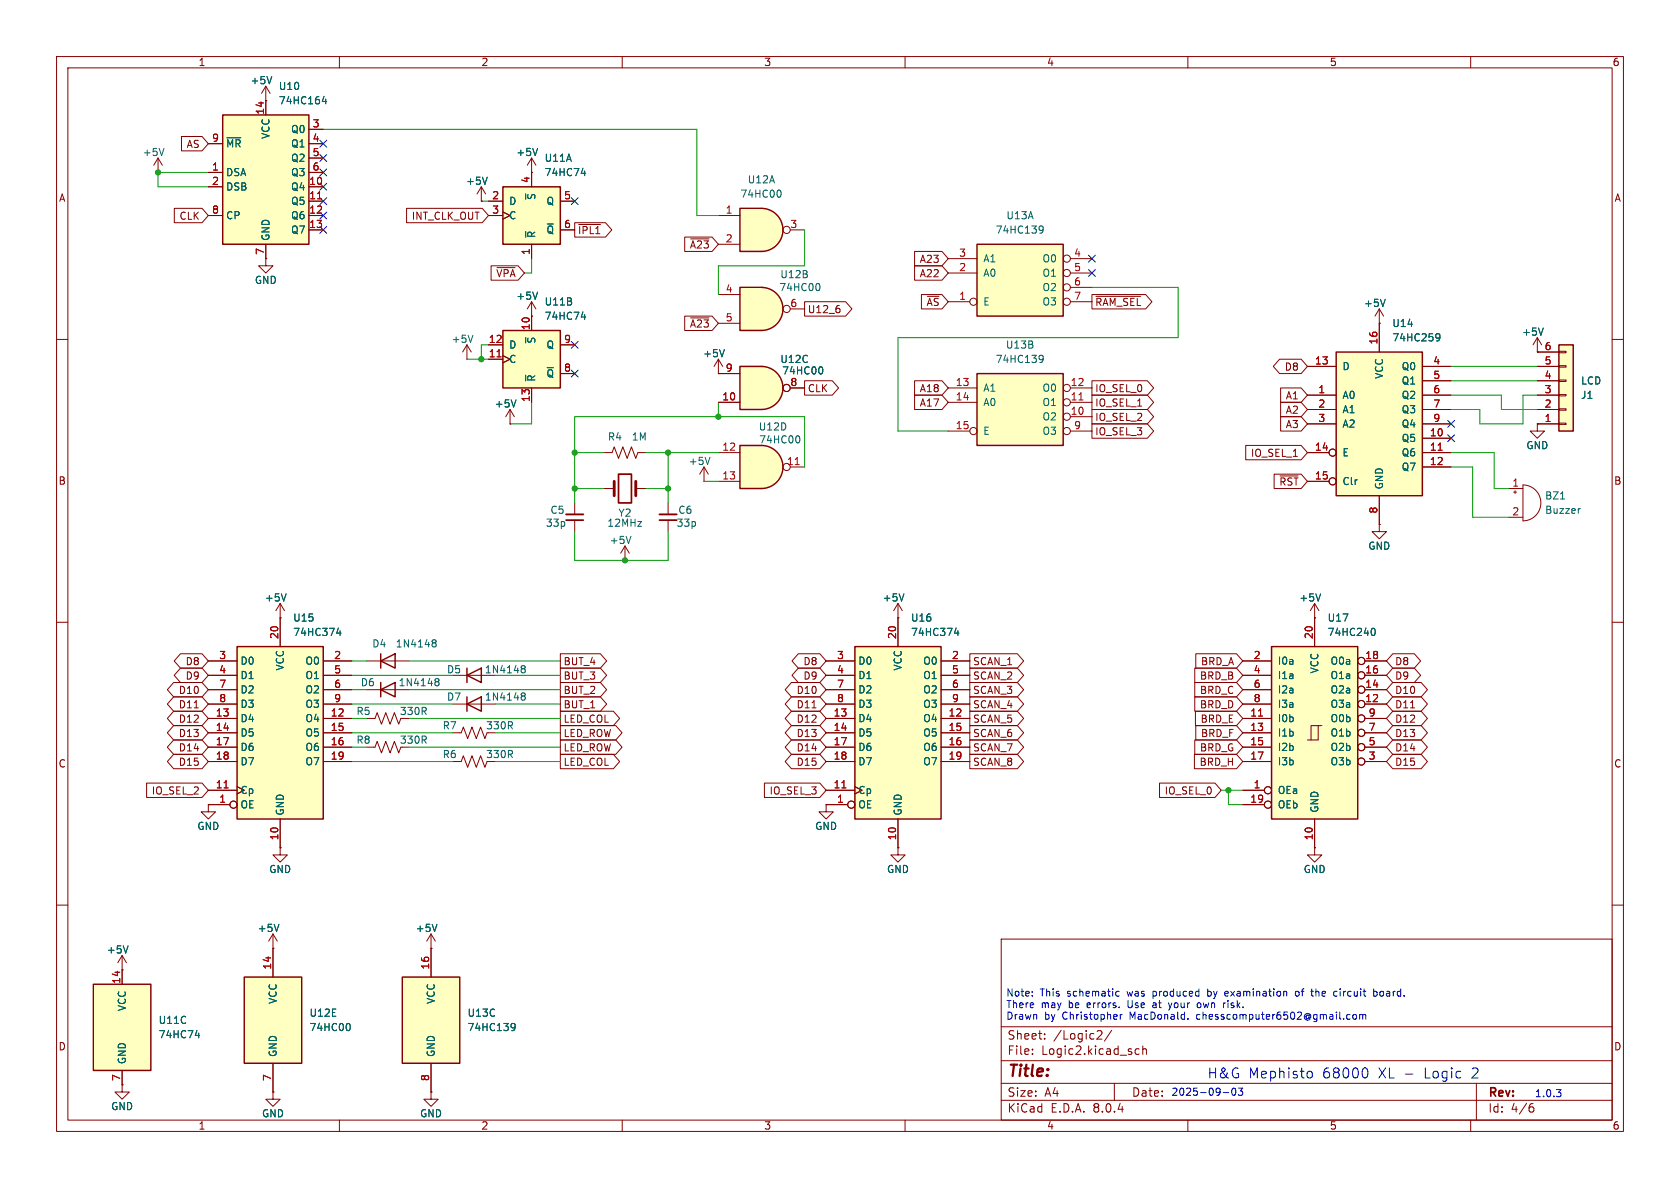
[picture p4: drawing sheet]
<svg xmlns="http://www.w3.org/2000/svg" width="297mm" height="210mm" viewBox="0 0 297 210" stroke-linecap="round" stroke-linejoin="round" font-family="sans-serif">
<g fill="none" stroke="#840000" stroke-width=".18">
<path d="M10 10h277v190h-277zM12 12h273v186h-273zM60 10v2M110 10v2M160 10v2M210 10v2M260 10v2M27.9 30.5h.1M27.9 27.9l-.7 1.3M27.9 27.9v2.6M27.9 27.9l.8 1.3M10 60h2"/>
<path d="M47 45.7v1.3h1.3l-1.3 1.3-1.3-1.3h1.3M47 45.7h.1M285 60h2M10 110h2M285 110h2M10 160h2M146 142.2v1.3h1.3l-1.3 1.3-1.2-1.3h1.2M146 142.2h.1M285 160h2M76.2 167.6h.1M76.2 165.1l-.8 1.3M76.2 165.1v2.5"/>
<path d="M76.2 165.1l.8 1.3M177 166h108v32h-108zM48.3 193v1.3h1.2l-1.2 1.3-1.3-1.3h1.3M48.3 193h.1M60 198v2M110 198v2M160 198v2M177 194.5h108M177 191.5h108M177 187.5h108M177 181.5h108M182.5 186.3v.1"/>
<path d="M182.5 185.5v.1M184.7 183.6v.1M184.7 182.8v.1M194.2 182.2l.5 .1 .1 .3-.9 1.1h.9M196.5 182.1l-1.3 2M197 191.5v3M200.7 186.1l.3 .3 .4-.1M201.4 185.5l-.4-.1-.3 .3M202 185.5l.2-.1 .4 .1 .1 .9M202 184.9v1.5M210 198v2M260 198v2"/>
<path d="M261 191.5v6.5M270.6 195.7h.3l.3 .3-.1 .5-.5 .1M271 195.1l-.4 .1"/>
</g>
<path d="M29 26.2l-.4 1.3M77.3 163.4l-.5 1.3" fill="none" stroke="#006464" stroke-width=".18"/>
<path d="M39.4 20.3h15.2v22.9h-15.2z" fill="#ffffc2"/>
<path d="M39.4 20.3h15.2v22.9h-15.2z" fill="none" stroke="#840000" stroke-width=".25"/>
<g fill="none" stroke="#840000" stroke-width=".18">
<path d="M47 17.8h.1M47 15.2v5.1M47 15.2l-.8 1.3M47 15.2l.8 1.3M36.8 30.5h2.6M36.8 33h2.6M36.8 38.1h2.6M36.8 25.4h2.6M54.6 30.5h2.5M54.6 33h2.5M54.6 35.6h2.5M54.6 38.1h2.5"/>
<path d="M54.6 22.9h2.5M54.6 25.4h2.5M54.6 27.9h2.5M47 43.2v2.5M54.6 40.6h2.5M158.7 149.9v1.2h1.3l-1.3 1.3-1.2-1.3h1.2M158.7 149.9h.1"/>
</g>
<path d="M56.1 35.1h.7" fill="none" stroke="#a90000" stroke-width=".18"/>
<path d="M48 13.5l-.4 1.3M57.3 17l-.3 .9h.8M57.6 17.5v.9M40.1 24.4h2.5" fill="none" stroke="#006464" stroke-width=".18"/>
<path d="M43.2 172.7h10.1v15.3h-10.1z" fill="#ffffc2"/>
<path d="M43.2 172.7h10.1v15.3h-10.1z" fill="none" stroke="#840000" stroke-width=".25"/>
<path d="M48.3 167.6v5.1M48.3 188v5M76.2 193v1.3h1.3l-1.3 1.3-1.3-1.3h1.3M76.2 193h.1" fill="none" stroke="#840000" stroke-width=".18"/>
<path d="M61.6 180.9a.79 .79 0 0 1 0 1.3" fill="none" stroke="#006464" stroke-width=".18"/>
<path d="M71.1 172.7h10.2v15.3h-10.2z" fill="#ffffc2"/>
<path d="M71.1 172.7h10.2v15.3h-10.2z" fill="none" stroke="#840000" stroke-width=".25"/>
<path d="M76.2 167.6v5.1M76.2 188v5" fill="none" stroke="#840000" stroke-width=".18"/>
<path d="M90.5 181l.3-.1 .2 .1a.84 .84 0 0 1-.3 1.2h-.2M91.1 181.5l-.3 .2-.3-.1" fill="none" stroke="#006464" stroke-width=".18"/>
<path d="M224.8 114.3h15.2v30.5h-15.2z" fill="#ffffc2"/>
<g fill="none" stroke="#840000" stroke-width=".18">
<path d="M243.8 92.7v1.3h1.3l-1.3 1.3-1.2-1.3h1.2M243.8 92.7h.1M158.7 109.2h.1M158.7 106.7l-.7 1.3M158.7 106.7v2.5M158.7 106.7l.8 1.3M219.7 119.4h5.1M219.7 116.8h5.1M232.4 109.2v5.1M241.3 119.4h3.8M241.3 116.8h3.8M219.7 139.7h3.8"/>
<path d="M219.7 127h5.1M219.7 124.5h5.1M219.7 129.5h5.1M219.7 121.9h5.1M219.7 132.1h5.1M219.7 134.6h5.1M233 128.3h-1.2v2.5M233.7 128.3h-.7v2.5h-1.9M241.3 127h3.8M241.3 124.5h3.8M241.3 129.5h3.8M241.3 121.9h3.8"/>
<path d="M241.3 132.1h3.8M241.3 134.6h3.8M219.7 142.2h3.8M232.4 144.8v5.1"/>
<circle cx="240.7" cy="119.4" r=".63"/>
<circle cx="240.7" cy="116.8" r=".63"/>
<circle cx="224.2" cy="139.7" r=".63"/>
<circle cx="240.7" cy="121.9" r=".63"/>
<circle cx="240.7" cy="124.5" r=".63"/>
<circle cx="240.7" cy="127" r=".63"/>
<circle cx="240.7" cy="129.5" r=".63"/>
<circle cx="240.7" cy="134.6" r=".63"/>
<circle cx="240.7" cy="132.1" r=".63"/>
<circle cx="224.2" cy="142.2" r=".63"/>
</g>
<path d="M224.8 114.3h15.2v30.5h-15.2z" fill="none" stroke="#840000" stroke-width=".25"/>
<path d="M222.5 126.6h.7" fill="none" stroke="#a90000" stroke-width=".18"/>
<path d="M159.8 105l-.4 1.2M242.6 111.1h.1a.68 .68 0 0 1 .4 .6 .68 .68 0 0 1-.4 .6h-.1" fill="none" stroke="#006464" stroke-width=".18"/>
<path d="M151.1 114.3h15.3v30.5h-15.3z" fill="#ffffc2"/>
<path d="M151.1 114.3h15.3v30.5h-15.3z" fill="none" stroke="#840000" stroke-width=".25"/>
<g fill="none" stroke="#840000" stroke-width=".18">
<path d="M94 55.9h.1M94 53.3l-.8 1.3M94 53.3v2.6M94 53.3l.7 1.3M82.5 63.5h.1M82.5 61l-.7 1.2M82.5 61v2.5M82.5 61l.8 1.2M146 116.8h5.1M146 119.4h5.1M158.7 109.2v5.1M166.4 116.8h5"/>
<path d="M166.4 119.4h5M146 139.7h5.1M146 127h5.1M146 129.5h5.1M146 132.1h5.1M146 134.6h5.1M146 121.9h5.1M146 124.5h5.1M166.4 127h5M166.4 129.5h5M166.4 132.1h5M166.4 134.6h5"/>
<path d="M166.4 121.9h5M166.4 124.5h5M146 142.2h3.9M158.7 144.8v5.1M232.4 149.9v1.2h1.3l-1.3 1.3-1.3-1.3h1.3M232.4 149.9h.1"/>
<circle cx="150.5" cy="142.2" r=".63"/>
</g>
<path d="M148.8 139.3h.8" fill="none" stroke="#a90000" stroke-width=".18"/>
<path d="M83.6 59.3l-.4 1.2M95 51.6l-.4 1.3M169 111l-.3 .9h.8M169.3 111.5v.8" fill="none" stroke="#006464" stroke-width=".18"/>
<path d="M88.9 58.4h10.2v10.2h-10.2z" fill="#ffffc2"/>
<path d="M88.9 58.4h10.2v10.2h-10.2z" fill="none" stroke="#840000" stroke-width=".25"/>
<path d="M94 55.9v2.5M86.4 63.5h2.5M86.4 61h2.5M88.9 62.9l1.3 .6-1.3 .6M94 68.6v2.5M99.1 61h2.5M99.1 66h2.5M271.8 74.9v1.3h1.2l-1.2 1.3-1.3-1.3h1.3M271.8 74.9h.1" fill="none" stroke="#840000" stroke-width=".18"/>
<path d="M87.9 63.1h.7" fill="none" stroke="#a90000" stroke-width=".18"/>
<path d="M102.8 56h.7M103.4 55.6v.9M92.9 66.3v1" fill="none" stroke="#006464" stroke-width=".18"/>
<path d="M134.6 50.8a3.8 3.8 0 0 1 3.8 3.8 3.8 3.8 0 0 1-3.8 3.8z" fill="#ffffc2" stroke="#ffffc2" stroke-width=".18"/>
<path d="M130.8 50.8h3.8v7.6h-3.8z" fill="#ffffc2"/>
<path d="M130.8 50.8h3.8a3.8 3.8 0 0 1 3.8 3.8 3.8 3.8 0 0 1-3.8 3.8h-3.8z" fill="none" stroke="#840000" stroke-width=".25"/>
<g fill="none" stroke="#840000" stroke-width=".18">
<path d="M127 52.1h3.8M127 57.2h3.8M139.7 54.6h2.5"/>
<circle cx="139.1" cy="54.6" r=".63"/>
</g>
<path d="M144.7 50.1a.79 .79 0 0 1 0 1.3" fill="none" stroke="#006464" stroke-width=".18"/>
<path d="M134.6 36.8a3.8 3.8 0 0 1 3.8 3.8 3.8 3.8 0 0 1-3.8 3.9z" fill="#ffffc2" stroke="#ffffc2" stroke-width=".18"/>
<path d="M130.8 36.8h3.8v7.7h-3.8z" fill="#ffffc2"/>
<path d="M130.8 36.8h3.8a3.8 3.8 0 0 1 3.8 3.8 3.8 3.8 0 0 1-3.8 3.9h-3.8z" fill="none" stroke="#840000" stroke-width=".25"/>
<g fill="none" stroke="#840000" stroke-width=".18">
<path d="M127 38.1h3.8M127 43.2h3.8M139.7 40.6h2.5M127 66h.1M127 63.5l-.8 1.3M127 63.5v2.5M127 63.5l.8 1.3M232.4 109.2h.1M232.4 106.7l-.8 1.3M232.4 106.7v2.5M232.4 106.7l.8 1.3"/>
<circle cx="139.1" cy="40.6" r=".63"/>
</g>
<path d="M137.8 33.6a.79 .79 0 0 1 0 1.3M128.1 61.8l-.5 1.3M233.5 105l-.5 1.2" fill="none" stroke="#006464" stroke-width=".18"/>
<path d="M134.6 64.8a3.8 3.8 0 0 1 3.8 3.8 3.8 3.8 0 0 1-3.8 3.8z" fill="#ffffc2" stroke="#ffffc2" stroke-width=".18"/>
<path d="M130.8 64.8h3.8v7.6h-3.8z" fill="#ffffc2"/>
<path d="M130.8 64.8h3.8a3.8 3.8 0 0 1 3.8 3.8 3.8 3.8 0 0 1-3.8 3.8h-3.8z" fill="none" stroke="#840000" stroke-width=".25"/>
<g fill="none" stroke="#840000" stroke-width=".18">
<path d="M127 71.1h3.8M127 66h3.8M139.7 68.6h2.5"/>
<circle cx="139.1" cy="68.6" r=".63"/>
</g>
<path d="M145.2 64.8a.79 .79 0 0 1 0 1.3" fill="none" stroke="#006464" stroke-width=".18"/>
<path d="M275.6 61h2.5v15.2h-2.5z" fill="#ffffc2"/>
<g fill="none" stroke="#840000" stroke-width=".18">
<path d="M243.8 57.2h.1M243.8 54.6l-.7 1.3M243.8 54.6v2.6M243.8 54.6l.8 1.3M271.8 59.7l-.8 1.3M271.8 59.7v2.5M271.8 59.7l.7 1.3M90.2 74.9h.1M90.2 72.4l-.8 1.3M90.2 72.4v2.5M90.2 72.4l.7 1.3M271.8 62.2h.1"/>
<path d="M271.8 74.9h3.8M271.8 72.4h3.8M271.8 69.9h3.8M271.8 67.3h3.8M271.8 64.8h3.8M271.8 62.2h3.8M275.6 62.1h1.3v.3h-1.3zM275.6 64.6h1.3v.3h-1.3zM275.6 67.2h1.3v.2h-1.3zM275.6 69.7h1.3v.3h-1.3zM275.6 72.3h1.3v.2h-1.3zM275.6 74.8h1.3v.3h-1.3z"/>
<path d="M266.7 86.4h2.5M266.7 91.4h2.5M267.6 87h.5M267.8 86.7v.5M269.2 85.7a3.2 3.2 0 0 1 3.2 3.2 3.2 3.2 0 0 1-3.2 3.2zM64.8 116.8h7.6M80 119.4h7.6M64.8 132.1h1.5l.4-1 .7 2 .8-2 .8 2 .7-2 .8 2 .4-1M64.8 127h1.5l.4-1 .7 2 .8-2 .8 2 .7-2 .8 2 .4-1M64.8 121.9h7.6"/>
</g>
<path d="M275.6 61h2.5v15.2h-2.5zM67.3 116.8l2.5-1.2v2.5zM67.3 115.6v2.5M82.5 119.4l2.6-1.3v2.6zM82.5 118.1v2.6M67.3 121.9l2.5-1.2v2.5zM67.3 120.7v2.5" fill="none" stroke="#840000" stroke-width=".25"/>
<g fill="none" stroke="#006464" stroke-width=".18">
<path d="M244.9 52.9l-.4 1.3M272.8 58l-.4 1.3M91.2 70.7l-.4 1.3M275.9 88.2h.7M279.4 89.9l-.3 .1M76.5 113.6h.1M76.5 113.2l.4-.1 .1 .1 .1 .2-.2 .2M76.6 113.6h.3M76.6 113.6l-.1 .1M76.9 113.6l.2 .3-.1 .4-.1 .1-.4-.1M92.3 118.2h.1M92.3 117.7h.3l.2 .1 .1 .2-.3 .2"/>
<path d="M92.4 118.2h.2M92.4 118.2l-.1 .1M92.6 118.2l.3 .3-.1 .3-.2 .1h-.3M77 120.4l.1 .1M77 120h.4l.2 .1v.2l-.2 .2M77.1 120.5h.3M77.1 120.5l-.1 .1M77.4 120.5l.2 .2v.4l-.2 .1h-.4"/>
</g>
<path d="M236.2 62.2h15.3v25.4h-15.3z" fill="#ffffc2"/>
<path d="M236.2 62.2h15.3v25.4h-15.3z" fill="none" stroke="#840000" stroke-width=".25"/>
<g fill="none" stroke="#840000" stroke-width=".18">
<path d="M85.1 35.6h.1M85.1 33l-.8 1.3M85.1 33v2.6M85.1 33l.8 1.3M94 30.5h.1M94 27.9l-.8 1.3M94 27.9v2.6M94 27.9l.7 1.3M243.8 57.2v5M231.1 69.9h5.1M231.1 64.8h5.1M231.1 72.4h5.1"/>
<path d="M231.1 74.9h5.1M251.5 69.9h5M251.5 77.5h5M251.5 64.8h5M251.5 72.4h5M251.5 74.9h5M251.5 67.3h5M231.1 80h3.8M231.1 85.1h3.8M243.8 87.6v5.1M251.5 80h5M251.5 82.6h5"/>
<circle cx="235.6" cy="85.1" r=".63"/>
<circle cx="235.6" cy="80" r=".63"/>
</g>
<path d="M254.2 79.6h.8" fill="none" stroke="#a90000" stroke-width=".18"/>
<path d="M86.1 31.3l-.4 1.3M95 26.2l-.4 1.3M253.9 59.1l.4-.1 .2 .1a.84 .84 0 0 1-.3 1.2h-.3M254.6 59.5l-.3 .3-.4-.1" fill="none" stroke="#006464" stroke-width=".18"/>
<path d="M88.9 33h10.2v10.2h-10.2z" fill="#ffffc2"/>
<path d="M88.9 33h10.2v10.2h-10.2z" fill="none" stroke="#840000" stroke-width=".25"/>
<g fill="none" stroke="#840000" stroke-width=".18">
<path d="M86.4 35.6h2.5M86.4 38.1h2.5M88.9 37.5l1.3 .6-1.3 .6M94 30.5v2.5M99.1 35.6h2.5M94 43.2v2.5M99.1 40.6h2.5M124.5 85.1h.1M124.5 82.6l-.8 1.2M124.5 82.6v2.5M124.5 82.6l.7 1.2M49.5 109.2h.1"/>
<path d="M49.5 106.7l-.7 1.3M49.5 106.7v2.5M49.5 106.7l.8 1.3"/>
</g>
<path d="M102.8 30.6h.7M103.4 30.2v.9M92.9 40.9v1M125.5 80.8l-.4 1.3M50.6 105l-.4 1.2" fill="none" stroke="#006464" stroke-width=".18"/>
<path d="M134.6 78.7a3.8 3.8 0 0 1 3.8 3.9 3.8 3.8 0 0 1-3.8 3.8z" fill="#ffffc2" stroke="#ffffc2" stroke-width=".18"/>
<path d="M130.8 78.7h3.8v7.7h-3.8z" fill="#ffffc2"/>
<path d="M130.8 78.7h3.8a3.8 3.8 0 0 1 3.8 3.9 3.8 3.8 0 0 1-3.8 3.8h-3.8z" fill="none" stroke="#840000" stroke-width=".25"/>
<g fill="none" stroke="#840000" stroke-width=".18">
<path d="M106.7 80h1.5l.4-1 .7 2 .8-2 .8 2 .7-2 .8 2 .4-1h1.5M106.7 86.4h1.9M112.4 86.4h1.9M118.1 88.9v2M118.1 91.9v2.1M127 80h3.8M127 85.1h3.8M139.7 82.6h2.5M21.6 171.5h.1M21.6 168.9l-.8 1.3M21.6 168.9v2.6M21.6 168.9l.8 1.3"/>
<circle cx="139.1" cy="82.5" r=".63"/>
</g>
<path d="M140.6 82.1h.7" fill="none" stroke="#a90000" stroke-width=".18"/>
<path d="M141.1 77a.79 .79 0 0 1 0 1.3M22.6 167.2l-.4 1.3" fill="none" stroke="#006464" stroke-width=".18"/>
<path d="M116.6 90.9h3" fill="none" stroke="#840000" stroke-width=".33"/>
<path d="M109.3 83.8h2.3v5.1h-2.3zM116.6 91.9h3" fill="none" stroke="#840000" stroke-width=".3"/>
<path d="M108.6 85.1v2.5M112.4 85.1v2.5" fill="none" stroke="#840000" stroke-width=".51"/>
<path d="M41.9 114.3h15.2v30.5h-15.2z" fill="#ffffc2"/>
<path d="M41.9 114.3h15.2v30.5h-15.2z" fill="none" stroke="#840000" stroke-width=".25"/>
<g fill="none" stroke="#840000" stroke-width=".18">
<path d="M36.8 116.8h5.1M36.8 119.4h5.1M49.5 109.2v5.1M57.1 116.8h5.1M57.1 119.4h5.1M36.8 139.7h5.1M36.8 127h5.1M36.8 129.5h5.1M36.8 132.1h5.1M36.8 134.6h5.1M36.8 121.9h5.1M36.8 124.5h5.1"/>
<path d="M57.1 127h5.1M57.1 129.5h5.1M57.1 132.1h5.1M57.1 134.6h5.1M57.1 121.9h5.1M57.1 124.5h5.1M36.8 142.2h3.8M49.5 149.9v1.2h1.3l-1.3 1.3-1.2-1.3h1.2M49.5 149.9h.1M49.5 144.8v5.1"/>
<circle cx="41.3" cy="142.2" r=".63"/>
</g>
<path d="M39.6 139.3h.7" fill="none" stroke="#a90000" stroke-width=".18"/>
<path d="M59.8 111l-.3 .9h.8M60.1 111.5v.8" fill="none" stroke="#006464" stroke-width=".18"/>
<path d="M16.5 174h10.2v15.2h-10.2z" fill="#ffffc2"/>
<path d="M16.5 174h10.2v15.2h-10.2z" fill="none" stroke="#840000" stroke-width=".25"/>
<path d="M21.6 171.5v2.5M21.6 189.2v2.6" fill="none" stroke="#840000" stroke-width=".18"/>
<path d="M34.5 183h.8M35.1 182.6v.9" fill="none" stroke="#006464" stroke-width=".18"/>
<path d="M172.7 66h15.3v12.7h-15.3z" fill="#ffffc2"/>
<path d="M172.7 66h15.3v12.7h-15.3z" fill="none" stroke="#840000" stroke-width=".25"/>
<g fill="none" stroke="#840000" stroke-width=".18">
<path d="M167.6 71.1h5.1M167.6 68.6h5.1M167.6 76.2h3.8M189.2 73.7h3.8M189.2 71.1h3.8M189.2 68.6h3.8M189.2 76.2h3.8M101.6 88.9v2M101.6 91.9v2.1M110.5 99.1h.1M110.5 96.5l-.8 1.3M110.5 96.5v2.6"/>
<path d="M110.5 96.5l.8 1.3M80 129.5h1.5l.4-1 .8 2.1 .7-2.1 .8 2.1 .8-2.1 .7 2.1 .4-1.1M36.8 142.2v1.3h1.3l-1.3 1.3-1.2-1.3h1.2M36.8 142.2h.1M21.6 191.8v1.2h1.3l-1.3 1.3-1.3-1.3h1.3M21.6 191.8h.1"/>
<circle cx="172.1" cy="76.2" r=".63"/>
<circle cx="188.6" cy="71.1" r=".63"/>
<circle cx="188.6" cy="73.7" r=".63"/>
<circle cx="188.6" cy="68.6" r=".63"/>
<circle cx="188.6" cy="76.2" r=".63"/>
</g>
<path d="M190.7 70.7h.8" fill="none" stroke="#a90000" stroke-width=".18"/>
<path d="M183.8 62.9l.4-.1 .2 .1a.84 .84 0 0 1-.3 1.2h-.3M184.4 63.4l-.2 .2-.4-.1M111.5 94.8l-.4 1.3" fill="none" stroke="#006464" stroke-width=".18"/>
<path d="M100.1 90.9h3" fill="none" stroke="#840000" stroke-width=".33"/>
<path d="M100.1 91.9h3" fill="none" stroke="#840000" stroke-width=".3"/>
<path d="M172.7 43.2h15.3v12.7h-15.3z" fill="#ffffc2"/>
<path d="M172.7 43.2h15.3v12.7h-15.3zM82.5 124.5l2.6-1.3v2.5zM82.5 123.2v2.5" fill="none" stroke="#840000" stroke-width=".25"/>
<g fill="none" stroke="#840000" stroke-width=".18">
<path d="M47 17.8h.1M47 17.8v2.5M30.8 36.8h4.9l1.1 1.3-1.1 1.3h-4.9zM32.1 24.1h3.6l1.1 1.3-1.1 1.3h-3.6zM36.8 30.5h2.6M36.8 33h2.6M36.8 38.1h2.6M36.8 25.4h2.6M54.6 30.5h2.5M54.6 33h2.5M54.6 35.6h2.5M54.6 38.1h2.5"/>
<path d="M54.6 22.9h2.5M54.6 25.4h2.5M54.6 27.9h2.5M71.9 36.8h13.3l1.2 1.3-1.2 1.3h-13.3zM85.1 35.6h.1M86.4 35.6h2.5M86.4 38.1h2.5M88.9 37.5l1.3 .6-1.3 .6M94 30.5h.1M94 30.5v2.5M99.1 35.6h2.5M101.6 39.4h5.4l1.2 1.2-1.2 1.3h-5.4z"/>
<path d="M102.3 39.7h3.9M47 45.7h.1M47 43.2v2.5M54.6 40.6h2.5M86.8 47h4.8l1.1 1.3-1.1 1.2h-4.8zM87.9 47.3h3.2M94 55.9h.1M94 43.2v2.5M94 55.9v2.5M99.1 40.6h2.5M121 55.9h4.9l1.1 1.3-1.1 1.2h-4.9zM121 41.9h4.9l1.1 1.3-1.1 1.3h-4.9z"/>
<path d="M122.1 56.2h3.2M122.1 42.2h3.2M142.2 53.3h7.3l1.1 1.3-1.1 1.3h-7.3zM148.4 54.6v.6M161.7 44.4h4.8l1.1 1.3-1.1 1.3h-4.8zM161.7 47h4.8l1.1 1.3-1.1 1.2h-4.8zM162.9 52.1h3.6l1.1 1.2-1.1 1.3h-3.6zM167.6 53.3h3.8M167.6 48.3h5.1M167.6 45.7h5.1M189.2 53.3h3.8M189.2 48.3h3.8"/>
<path d="M189.2 45.7h3.8M189.2 50.8h3.8M193 52.1h9.5l1.1 1.2-1.1 1.3h-9.5zM193.7 52.4h8M243.8 57.2h.1M243.8 57.2v5M86.4 63.5h2.5M86.4 61h2.5M88.9 62.9l1.3 .6-1.3 .6M90.2 74.9h.1M94 68.6v2.5M99.1 61h2.5"/>
<path d="M99.1 66h2.5M127 66h.1M127 66h3.8M127 71.1h3.8M139.7 68.6h2.5M142.2 67.3h4.9l1.2 1.3-1.2 1.3h-4.9zM161.7 67.3h4.8l1.1 1.3-1.1 1.3h-4.8zM161.7 69.8h4.8l1.1 1.3-1.1 1.3h-4.8zM193 67.3h9.8l1.2 1.3-1.2 1.3h-9.8zM193 69.8h9.8l1.2 1.3-1.2 1.3h-9.8zM193 72.4h9.8l1.2 1.3-1.2 1.2h-9.8zM193 74.9h9.8l1.2 1.3-1.2 1.3h-9.8z"/>
<path d="M220.2 78.7h9.8l1.1 1.3-1.1 1.3h-9.8zM226.2 63.5h3.8l1.1 1.3-1.1 1.2h-3.8l-1.1-1.2zM226.4 68.6h3.6l1.1 1.3-1.1 1.2h-3.6zM226.4 73.7h3.6l1.1 1.2-1.1 1.3h-3.6zM226.4 71.1h3.6l1.1 1.3-1.1 1.3h-3.6zM231.1 69.9h5.1M231.1 64.8h5.1M231.1 72.4h5.1M231.1 74.9h5.1M251.5 69.9h5M251.5 77.5h5M251.5 64.8h5"/>
<path d="M251.5 72.4h5M251.5 74.9h5M251.5 67.3h5M271.8 74.9h.1M271.8 62.2h.1M271.8 69.9h3.8M271.8 64.8h3.8M271.8 72.4h3.8M271.8 74.9h3.8M271.8 67.3h3.8M271.8 62.2h3.8M225.2 83.8h4.8l1.1 1.3-1.1 1.3h-4.8z"/>
<path d="M226.3 84.1h3.2M231.1 80h3.8M231.1 85.1h3.8M243.8 92.7h.1M243.8 87.6v5.1M251.5 80h5M251.5 82.6h5M31.9 115.6h3.8l1.1 1.2-1.1 1.3h-3.8l-1.1-1.3zM31.9 118.1h3.8l1.1 1.3-1.1 1.3h-3.8l-1.1-1.3zM36.8 116.8h5.1M36.8 119.4h5.1M49.5 109.2h.1"/>
<path d="M49.5 109.2v5.1M57.1 116.8h5.1M57.1 119.4h5.1M99.1 118.1h7l1.2 1.3-1.2 1.3h-7zM99.1 115.6h7l1.2 1.2-1.2 1.3h-7zM141.1 115.6h3.8l1.1 1.2-1.1 1.3h-3.8l-1.1-1.3zM141.1 118.1h3.8l1.1 1.3-1.1 1.3h-3.8l-1.1-1.3zM146 116.8h5.1M146 119.4h5.1M158.7 109.2h.1M158.7 109.2v5.1M166.4 116.8h5"/>
<path d="M166.4 119.4h5M171.4 115.6h8.5l1.1 1.2-1.1 1.3h-8.5zM171.4 118.1h8.5l1.1 1.3-1.1 1.3h-8.5zM211.2 118.1h7.4l1.1 1.3-1.1 1.3h-7.4zM211.4 115.6h7.2l1.1 1.2-1.1 1.3h-7.2zM219.7 116.8h5.1M219.7 119.4h5.1M232.4 109.2h.1M232.4 109.2v5.1M241.3 116.8h3.8M241.3 119.4h3.8M246.2 115.6h3.8l1.1 1.2-1.1 1.3h-3.8l-1.1-1.3z"/>
<path d="M246.2 118.1h3.8l1.1 1.3-1.1 1.3h-3.8l-1.1-1.3zM25.9 138.4h9.8l1.1 1.3-1.1 1.3h-9.8zM30.7 130.8h5l1.1 1.3-1.1 1.3h-5l-1.1-1.3zM30.7 125.7h5l1.1 1.3-1.1 1.3h-5l-1.1-1.3zM30.7 120.6h5l1.1 1.3-1.1 1.3h-5l-1.1-1.3zM30.7 123.2h5l1.1 1.3-1.1 1.2h-5l-1.1-1.2zM30.7 128.3h5l1.1 1.2-1.1 1.3h-5l-1.1-1.3zM30.7 133.3h5l1.1 1.3-1.1 1.3h-5l-1.1-1.3zM34.3 125.1h.8M36.8 124.5h5.1M36.8 134.6h5.1M36.8 139.7h5.1"/>
<path d="M36.8 127h5.1M36.8 129.5h5.1M36.8 132.1h5.1M36.8 121.9h5.1M57.1 124.5h5.1M57.1 134.6h5.1M57.1 127h5.1M57.1 129.5h5.1M57.1 132.1h5.1M57.1 121.9h5.1M80 134.6h1.5l.4-1 .8 2 .7-2 .8 2 .8-2 .7 2 .4-1M80 124.5h7.6"/>
<path d="M99.1 123.2h7l1.2 1.3-1.2 1.2h-7zM99.1 120.6h7l1.2 1.3-1.2 1.3h-7zM99.1 133.3h9.3l1.1 1.3-1.1 1.3h-9.3zM99.1 125.7h9.3l1.1 1.3-1.1 1.3h-9.3zM99.1 130.8h9.8l1.1 1.3-1.1 1.3h-9.8zM99.1 128.3h9.8l1.1 1.2-1.1 1.3h-9.8zM135.1 138.4h9.8l1.1 1.3-1.1 1.3h-9.8zM139.9 130.8h5l1.1 1.3-1.1 1.3h-5l-1.1-1.3zM139.9 133.3h5l1.1 1.3-1.1 1.3h-5l-1.1-1.3zM139.9 128.3h5l1.1 1.2-1.1 1.3h-5l-1.1-1.3zM139.9 125.7h5l1.1 1.3-1.1 1.3h-5l-1.1-1.3zM139.9 120.6h5l1.1 1.3-1.1 1.3h-5l-1.1-1.3z"/>
<path d="M139.9 123.2h5l1.1 1.3-1.1 1.2h-5l-1.1-1.2zM143.6 125.1h.7M146 124.5h5.1M146 134.6h5.1M146 139.7h5.1M146 127h5.1M146 129.5h5.1M146 132.1h5.1M146 121.9h5.1M166.4 124.5h5M166.4 134.6h5M166.4 127h5"/>
<path d="M166.4 129.5h5M166.4 132.1h5M166.4 121.9h5M171.4 128.3h8.5l1.1 1.2-1.1 1.3h-8.5zM171.4 123.2h8.5l1.1 1.3-1.1 1.2h-8.5zM171.4 120.6h8.5l1.1 1.3-1.1 1.3h-8.5zM171.4 130.8h8.5l1.1 1.3-1.1 1.3h-8.5zM171.4 125.7h8.5l1.1 1.3-1.1 1.3h-8.5zM171.4 133.3h8.5l1.1 1.3-1.1 1.3h-8.5zM205 138.4h9.8l1.1 1.3-1.1 1.3h-9.8zM211.2 133.3h7.4l1.1 1.3-1.1 1.3h-7.4zM211.2 130.8h7.4l1.1 1.3-1.1 1.3h-7.4z"/>
<path d="M211.2 120.6h7.4l1.1 1.3-1.1 1.3h-7.4zM211.2 123.2h7.4l1.1 1.3-1.1 1.2h-7.4zM211.3 125.7h7.3l1.1 1.3-1.1 1.3h-7.3zM211.4 128.3h7.2l1.1 1.2-1.1 1.3h-7.2zM219.7 124.5h5.1M219.7 134.6h5.1M219.7 139.7h3.8M219.7 127h5.1M219.7 129.5h5.1M219.7 132.1h5.1M219.7 121.9h5.1M241.3 124.5h3.8"/>
<path d="M241.3 134.6h3.8M241.3 127h3.8M241.3 129.5h3.8M241.3 132.1h3.8M241.3 121.9h3.8M246.2 120.6h5l1.2 1.3-1.2 1.3h-5l-1.1-1.3zM246.2 125.7h5l1.2 1.3-1.2 1.3h-5l-1.1-1.3zM246.2 128.3h5l1.2 1.2-1.2 1.3h-5l-1.1-1.3zM246.2 130.8h5l1.2 1.3-1.2 1.3h-5l-1.1-1.3zM246.2 123.2h5l1.2 1.3-1.2 1.2h-5l-1.1-1.2zM246.2 133.3h5l1.2 1.3-1.2 1.3h-5l-1.1-1.3zM249.4 125.1h.7"/>
<path d="M36.8 142.2h.1M36.8 142.2h3.8M49.5 149.9h.1M49.5 144.8v5.1M146 142.2h.1M146 142.2h3.9M158.7 149.9h.1M158.7 144.8v5.1M219.7 142.2h3.8M232.4 149.9h.1M232.4 144.8v5.1M21.6 171.5h.1"/>
<path d="M21.6 171.5v2.5M48.3 167.6h.1M48.3 165.1l-.8 1.3M48.3 165.1v7.6M48.3 165.1l.7 1.3M76.2 167.6h.1M76.2 167.6v5.1M21.6 191.8h.1M21.6 189.2v2.6M48.3 193h.1M48.3 188v5M76.2 193h.1"/>
<path d="M76.2 188v5"/>
<circle cx="172.1" cy="53.3" r=".63"/>
<circle cx="188.6" cy="45.7" r=".63"/>
<circle cx="188.6" cy="50.8" r=".63"/>
<circle cx="188.6" cy="53.3" r=".63"/>
<circle cx="188.6" cy="48.3" r=".63"/>
<circle cx="139.1" cy="68.6" r=".63"/>
<circle cx="235.6" cy="85.1" r=".63"/>
<circle cx="235.6" cy="80" r=".63"/>
<circle cx="240.7" cy="119.4" r=".63"/>
<circle cx="240.7" cy="116.8" r=".63"/>
<circle cx="224.2" cy="139.7" r=".63"/>
<circle cx="240.7" cy="121.9" r=".63"/>
<circle cx="240.7" cy="124.5" r=".63"/>
<circle cx="240.7" cy="127" r=".63"/>
<circle cx="240.7" cy="129.5" r=".63"/>
<circle cx="240.7" cy="134.6" r=".63"/>
<circle cx="240.7" cy="132.1" r=".63"/>
<circle cx="41.3" cy="142.2" r=".63"/>
<circle cx="150.5" cy="142.2" r=".63"/>
<circle cx="224.2" cy="142.2" r=".63"/>
</g>
<g fill="none" stroke="#006464" stroke-width=".18">
<path d="M48 13.5l-.4 1.3M57.3 17l-.3 .9h.8M57.6 17.5v.9M40.1 24.4h2.5M86.1 31.3l-.4 1.3M95 26.2l-.4 1.3M102.8 30.6h.7M103.4 30.2v.9M92.9 40.9v1M95 51.6l-.4 1.3M102.8 56h.7M103.4 55.6v.9"/>
<path d="M183.8 40l.4-.1 .2 .2a.84 .84 0 0 1-.3 1.1h-.3M184.4 40.5l-.2 .2h-.4M244.9 52.9l-.4 1.3M253.9 59.1l.4-.1 .2 .1a.84 .84 0 0 1-.3 1.2h-.3M254.6 59.5l-.3 .3-.4-.1M272.8 58l-.4 1.3M91.2 70.7l-.4 1.3M92.9 66.3v1M128.1 61.8l-.5 1.3M145.2 64.8a.79 .79 0 0 1 0 1.3M50.6 105l-.4 1.2M59.8 111l-.3 .9h.8"/>
<path d="M60.1 111.5v.8M159.8 105l-.4 1.2M169 111l-.3 .9h.8M169.3 111.5v.8M233.5 105l-.5 1.2M242.6 111.1h.1a.68 .68 0 0 1 .4 .6 .68 .68 0 0 1-.4 .6h-.1M92.3 123h.1M92.3 122.6l.3-.1 .2 .1 .1 .2-.3 .2M92.4 123h.2M92.4 123l-.1 .1M92.6 123l.3 .3-.1 .3-.2 .2-.3-.1M22.6 167.2l-.4 1.3"/>
<path d="M49.3 163.4l-.4 1.3M77.3 163.4l-.5 1.3M34.5 183h.8M35.1 182.6v.9M61.6 180.9a.79 .79 0 0 1 0 1.3M90.5 181l.3-.1 .2 .1a.84 .84 0 0 1-.3 1.2h-.2M91.1 181.5l-.3 .2-.3-.1"/>
</g>
<g fill="none" stroke="#0000c2" stroke-width=".18">
<path d="M182.5 176v.1M182.5 175.3v.1M197.3 176l.2 .1 .4-.1M197.9 175.3l-.4-.1-.2 .2M198 179.3v.9M198.4 179.3l-.4 .3M204 177.6l-.2 .2 .2 .3M206.6 177.3l.3 .8M206.9 178.1l-.3 .5M207.2 177.3l-.3 .8M211.8 177.3l-.2 .2 .1 .5 .2 .1h.3M212.1 177.3h.1"/>
<path d="M213.5 174.8v1.3M213.5 176l.1 .1M213.6 175.2l-.1 .1M216.5 177.3h.2M216.5 175.9l.2 .2h.3M217 175.2h-.3l-.2 .2M217.1 175.5l-.6 .2M227.4 175.3l.1 .8M229.5 175.3l-.3-.1-.2 .3 .1 .5 .1 .1 .3-.1M231.7 175.2h.5M232.1 176.1h.1M236 175.2l.4 .1"/>
<path d="M236.4 176l-.4 .1M238.2 179.4h.5M239.3 179.4l.3-.1 .2 .3v.3l-.2 .3-.3-.1-.1-.2zM240.4 179.4l.3-.1 .2 .2M240.4 179.3v.9M240.9 179.5l.2-.2 .3 .1 .1 .8M240.9 179.5v.7M242.9 175.3l.3-.1 .3 .3-.2 .5h-.4M242.9 174.8v1.3M244 175.4v.6M210 180.1v.1M216.2 193.1h1"/>
<path d="M217.9 192.4h.2a.68 .68 0 0 1 .4 .6 .68 .68 0 0 1-.4 .6 .84 .84 0 0 1-.2-1.2zM218.9 192.4h.8l-.4 .4 .3 .2v.5l-.2 .1-.5-.1M231.4 189.4a.48 .48 0 0 1 .6 .3v.5a.48 .48 0 0 1-.6 .4M238.2 180.1h.5M241.4 188.8a1.11 1.11 0 0 1 0 1.8M275.2 192.6h.8l-.5 .5M275.7 193.1l.3 .2v.3l-.3 .3"/>
</g>
<g fill="none" stroke="#009600" stroke-width=".18">
<path d="M36.8 30.5h-8.9v2.5h8.9M57.1 22.9h66.1v15.2h3.8M85.1 35.6h1.3M94 45.7v2.6h-1.3M142.2 40.6v6.4h-15.2v5.1M193 50.8h15.3v8.9h-49.6v16.5h8.9M82.5 63.5h3.9M86.4 61h-1.3v2.5M94 71.1v3.8h-3.8M127 71.1v2.6M256.5 69.9h8.9v2.5h6.4M256.5 64.8h15.3"/>
<path d="M256.5 67.3h15.3M271.8 69.9h-2.6v5h-7.6v-2.5h-5.1M101.6 86.4h5.1M101.6 80h5.1M101.6 94v5.1h16.5v-5.1M114.3 86.4h3.8M114.3 80h12.7M118.1 80v8.9M124.5 85.1h2.5M142.2 82.6v-8.9h-40.6v15.2M256.5 80h7.7v6.4h2.5M256.5 82.6h3.8v8.8h6.4"/>
<path d="M62.2 119.4h17.8M62.2 116.8h2.6M72.4 116.8h26.7M87.6 119.4h11.5M62.2 124.5h17.8M62.2 129.5h17.8M62.2 134.6h17.8M62.2 132.1h2.6M62.2 121.9h2.6M62.2 127h2.6M72.4 132.1h26.7M72.4 121.9h26.7"/>
<path d="M72.4 127h26.7M87.6 124.5h11.5M87.6 129.5h11.5M87.6 134.6h11.5M215.9 139.7h3.8M217.2 139.7v2.5h2.5"/>
</g>
<g fill="none" stroke="#000084" stroke-width=".18">
<path d="M56.5 27.3l1.3 1.2M56.5 32.4l1.3 1.2M56.5 35l1.3 1.2M56.5 37.5l1.3 1.2M56.5 29.9l1.3 1.2M56.5 24.8l1.3 1.2M57.8 27.3l-1.3 1.2M57.8 32.4l-1.3 1.2M57.8 35l-1.3 1.2M57.8 37.5l-1.3 1.2M57.8 29.9l-1.3 1.2M57.8 24.8l-1.3 1.2"/>
<path d="M101 35l1.2 1.2M102.2 35l-1.2 1.2M56.5 40l1.3 1.2M57.8 40l-1.3 1.2M192.4 45.1l1.2 1.2M192.4 47.7l1.2 1.2M193.6 45.1l-1.2 1.2M193.6 47.7l-1.2 1.2M101 65.4l1.2 1.2M101 60.4l1.2 1.2M102.2 65.4l-1.2 1.2M102.2 60.4l-1.2 1.2"/>
<path d="M255.9 76.9l1.2 1.2M255.9 74.3l1.2 1.2M257.1 76.9l-1.2 1.2M257.1 74.3l-1.2 1.2"/>
</g>
<path d="M56.1 35.1h.7M87.9 63.1h.7M254.2 79.6h.8M39.6 139.3h.7M148.8 139.3h.8M222.5 126.6h.7" fill="none" stroke="#a90000" stroke-width=".18"/>
<g fill="#009600" stroke="#009600" stroke-width=".18">
<circle cx="27.9" cy="30.5" r=".46"/>
<circle cx="85.1" cy="63.5" r=".46"/>
<circle cx="118.1" cy="86.4" r=".46"/>
<circle cx="110.5" cy="99.1" r=".46"/>
<circle cx="101.6" cy="86.4" r=".46"/>
<circle cx="101.6" cy="80" r=".46"/>
<circle cx="118.1" cy="80" r=".46"/>
<circle cx="127" cy="73.7" r=".46"/>
<circle cx="217.2" cy="139.7" r=".46"/>
</g>
<text font-size="2.8" fill="#840000" x="178" y="190.9">Title:</text>
<g font-size="2.5" fill="#0000c2">
<text x="213.4" y="190.9">H&amp;G</text>
<text x="220.7" y="190.9">Mephisto</text>
<text x="233.8" y="190.9">68000</text>
<text x="243.7" y="190.9">XL -</text>
<text x="252" y="190.9">Logic</text>
<text x="260.5" y="190.9">2</text>
</g>
<g font-size="2.1" fill="#840000">
<text x="178" y="184">Sheet:</text>
<text x="186.2" y="184">/Logic2/</text>
<text x="178" y="186.7">File:</text>
<text x="184.1" y="186.7">Logic2.kicad_sch</text>
<text x="178" y="196.9">KiCad</text>
<text x="178" y="194.1">Size:</text>
<text x="184.7" y="194.1">A4</text>
<text x="185.7" y="196.9">E.D.A.</text>
<text x="193.3" y="196.9">8.0.4</text>
<text x="200" y="194.1">Date:</text>
<text x="263" y="194.3">Rev:</text>
<text x="263" y="196.9">Id:</text>
<text x="267.1" y="196.9">4/6</text>
</g>
<g font-size="1.8" fill="#840000">
<text x="35" y="11.9">1</text>
<text x="85" y="11.9">2</text>
<text x="135" y="11.9">3</text>
<text x="185" y="11.9">4</text>
<text x="235" y="11.9">5</text>
<text x="285" y="11.9">6</text>
<text x="32.9" y="26.4">AS</text>
<text x="10.3" y="35.9">A</text>
<text x="285.3" y="35.9">A</text>
<text x="31.6" y="39.1">CLK</text>
<text x="72.7" y="39.1">INT_CLK_OUT</text>
<text x="102.1" y="41.6">~{IPL1}</text>
<text x="121.9" y="44.1">~{A23}</text>
<text x="162.5" y="46.7">A23</text>
<text x="87.6" y="49.2">~{VPA}</text>
<text x="162.5" y="49.2">A22</text>
<text x="121.9" y="58.1">~{A23}</text>
<text x="142.7" y="55.6">U12_6</text>
<text x="163.7" y="54.3">~{AS}</text>
<text x="193.5" y="54.3">~{RAM_SEL}</text>
<text x="227" y="65.7">D8</text>
<text x="142.7" y="69.5">CLK</text>
<text x="162.5" y="69.5">A18</text>
<text x="193.5" y="69.5">IO_SEL_0</text>
<text x="227.2" y="70.8">A1</text>
<text x="162.5" y="72.1">A17</text>
<text x="193.5" y="72.1">IO_SEL_1</text>
<text x="193.5" y="74.6">IO_SEL_2</text>
<text x="193.5" y="77.2">IO_SEL_3</text>
<text x="227.2" y="75.9">A3</text>
<text x="227.2" y="73.3">A2</text>
<text x="221" y="81">IO_SEL_1</text>
<text x="10.3" y="85.9">B</text>
<text x="226.1" y="86">~{RST}</text>
<text x="285.3" y="85.9">B</text>
<text x="32.7" y="117.8">D8</text>
<text x="99.5" y="117.8">BUT_4</text>
<text x="141.9" y="117.8">D8</text>
<text x="171.9" y="117.8">SCAN_1</text>
<text x="212.2" y="117.8">BRD_A</text>
<text x="246.5" y="117.8">D8</text>
<text x="31.5" y="122.9">D10</text>
<text x="31.5" y="125.4">D11</text>
<text x="32.7" y="120.3">D9</text>
<text x="99.5" y="120.3">BUT_3</text>
<text x="99.5" y="125.4">BUT_1</text>
<text x="99.5" y="122.9">BUT_2</text>
<text x="140.7" y="122.9">D10</text>
<text x="140.7" y="125.4">D11</text>
<text x="141.9" y="120.3">D9</text>
<text x="171.9" y="125.4">SCAN_4</text>
<text x="171.9" y="122.9">SCAN_3</text>
<text x="171.9" y="120.3">SCAN_2</text>
<text x="212" y="122.9">BRD_C</text>
<text x="212" y="125.4">BRD_D</text>
<text x="212" y="120.3">BRD_B</text>
<text x="246.5" y="122.9">D10</text>
<text x="246.5" y="120.3">D9</text>
<text x="246.5" y="125.4">D11</text>
<text x="31.5" y="128">D12</text>
<text x="31.5" y="130.5">D13</text>
<text x="99.5" y="128">LED_COL</text>
<text x="99.5" y="130.5">LED_ROW</text>
<text x="140.7" y="130.5">D13</text>
<text x="140.7" y="128">D12</text>
<text x="171.9" y="130.5">SCAN_6</text>
<text x="171.9" y="128">SCAN_5</text>
<text x="212.2" y="128">BRD_E</text>
<text x="212.2" y="130.5">BRD_F</text>
<text x="246.5" y="128">D12</text>
<text x="246.5" y="130.5">D13</text>
<text x="10.3" y="135.9">C</text>
<text x="31.5" y="133">D14</text>
<text x="31.5" y="135.6">D15</text>
<text x="99.5" y="135.6">LED_COL</text>
<text x="99.5" y="133">LED_ROW</text>
<text x="140.7" y="133">D14</text>
<text x="140.7" y="135.6">D15</text>
<text x="171.9" y="133">SCAN_7</text>
<text x="171.9" y="135.6">SCAN_8</text>
<text x="212" y="135.6">BRD_H</text>
<text x="212" y="133">BRD_G</text>
<text x="246.5" y="133">D14</text>
<text x="246.5" y="135.6">D15</text>
<text x="285.3" y="135.9">C</text>
<text x="26.7" y="140.7">IO_SEL_2</text>
<text x="136" y="140.7">IO_SEL_3</text>
<text x="205.8" y="140.7">IO_SEL_0</text>
<text x="10.3" y="185.9">D</text>
<text x="285.3" y="185.9">D</text>
<text x="35" y="199.9">1</text>
<text x="85" y="199.9">2</text>
<text x="135" y="199.9">3</text>
<text x="185" y="199.9">4</text>
<text x="235" y="199.9">5</text>
<text x="285" y="199.9">6</text>
</g>
<g font-size="1.8" fill="#006464">
<text x="44.2" y="15.1">+5V</text>
<text x="49.2" y="16.1">U10</text>
<text x="49.2" y="18.6">74HC164</text>
<text x="51.4" y="23.7">Q0</text>
<text x="25.1" y="27.8">+5V</text>
<text x="39.9" y="26.3">~{MR}</text>
<text x="47.9" y="24.7" transform="rotate(-90 47.9 24.7)">VCC</text>
<text x="51.4" y="26.3">Q1</text>
<text x="51.4" y="28.8">Q2</text>
<text x="91.2" y="27.8">+5V</text>
<text x="96.2" y="28.8">U11A</text>
<text x="39.9" y="31.3">DSA</text>
<text x="39.9" y="33.9">DSB</text>
<text x="51.4" y="33.9">Q4</text>
<text x="51.4" y="31.3">Q3</text>
<text x="82.3" y="32.9">+5V</text>
<text x="94.8" y="35.4" transform="rotate(-90 94.8 35.4)">~{S}</text>
<text x="96.2" y="31.3">74HC74</text>
<text x="130.8" y="35.2">74HC00</text>
<text x="132.1" y="32.6">U12A</text>
<text x="39.9" y="39">CP</text>
<text x="51.4" y="36.4">Q5</text>
<text x="51.4" y="39">Q6</text>
<text x="51.4" y="41.5">Q7</text>
<text x="89.9" y="36.4">D</text>
<text x="89.9" y="39">C</text>
<text x="96.5" y="36.4">Q</text>
<text x="96.5" y="41.5">~{Q}</text>
<text x="175.9" y="41.5">74HC139</text>
<text x="177.8" y="39">U13A</text>
<text x="47.9" y="42.7" transform="rotate(-90 47.9 42.7)">GND</text>
<text x="94.8" y="42.2" transform="rotate(-90 94.8 42.2)">~{R}</text>
<text x="173.7" y="46.6">A1</text>
<text x="184.2" y="46.6">O0</text>
<text x="45" y="50.4">GND</text>
<text x="91.2" y="53.2">+5V</text>
<text x="137.7" y="51.7">74HC00</text>
<text x="137.9" y="49.4">U12B</text>
<text x="173.7" y="49.1">A0</text>
<text x="184.2" y="49.1">O1</text>
<text x="184.2" y="51.7">O2</text>
<text x="96.2" y="54.2">U11B</text>
<text x="96.2" y="56.7">74HC74</text>
<text x="173.7" y="54.2">E</text>
<text x="184.2" y="54.2">O3</text>
<text x="241" y="54.5">+5V</text>
<text x="246" y="58">U14</text>
<text x="269" y="59.5">+5V</text>
<text x="79.8" y="60.8">+5V</text>
<text x="89.9" y="64.4">C</text>
<text x="89.9" y="61.8">D</text>
<text x="94.8" y="60.8" transform="rotate(-90 94.8 60.8)">~{S}</text>
<text x="96.5" y="61.8">Q</text>
<text x="124.2" y="63.3">+5V</text>
<text x="137.9" y="64.4">U12C</text>
<text x="175.9" y="64.4">74HC139</text>
<text x="177.7" y="61.8">U13B</text>
<text x="237.2" y="65.6">D</text>
<text x="246" y="60.6">74HC259</text>
<text x="247.7" y="65.6">Q0</text>
<text x="94.8" y="67.6" transform="rotate(-90 94.8 67.6)">~{R}</text>
<text x="96.5" y="66.9">~{Q}</text>
<text x="138.2" y="66.4">74HC00</text>
<text x="173.7" y="69.4">A1</text>
<text x="173.7" y="72">A0</text>
<text x="184.2" y="72">O1</text>
<text x="184.2" y="69.4">O0</text>
<text x="237.2" y="70.7">A0</text>
<text x="244.7" y="67.1" transform="rotate(-90 244.7 67.1)">VCC</text>
<text x="247.7" y="68.2">Q1</text>
<text x="247.7" y="70.7">Q2</text>
<text x="279.4" y="70.7">J1</text>
<text x="279.4" y="68.2">LCD</text>
<text x="87.4" y="72.2">+5V</text>
<text x="134" y="76.3">U12D</text>
<text x="173.7" y="77.1">E</text>
<text x="184.2" y="74.5">O2</text>
<text x="184.2" y="77.1">O3</text>
<text x="237.2" y="73.3">A1</text>
<text x="237.2" y="75.8">A2</text>
<text x="247.7" y="73.3">Q3</text>
<text x="247.7" y="75.8">Q4</text>
<text x="107.4" y="78.1">R4</text>
<text x="111.6" y="78.1">1M</text>
<text x="121.7" y="82.4">+5V</text>
<text x="134.1" y="78.6">74HC00</text>
<text x="237.2" y="80.9">E</text>
<text x="247.7" y="78.3">Q5</text>
<text x="247.7" y="80.9">Q6</text>
<text x="247.7" y="83.4">Q7</text>
<text x="269.7" y="79.6">GND</text>
<text x="237.2" y="86">Clr</text>
<text x="244.7" y="86.6" transform="rotate(-90 244.7 86.6)">GND</text>
<text x="273.1" y="88.5">BZ1</text>
<text x="96.4" y="93.3">33p</text>
<text x="97.2" y="91">C5</text>
<text x="107.3" y="93.3">12MHz</text>
<text x="109.2" y="91.5">Y2</text>
<text x="119.5" y="93.3">33p</text>
<text x="119.8" y="91">C6</text>
<text x="273.1" y="91">Buzzer</text>
<text x="107.7" y="96.4">+5V</text>
<text x="241.8" y="97.4">GND</text>
<text x="46.7" y="106.5">+5V</text>
<text x="156" y="106.5">+5V</text>
<text x="229.6" y="106.5">+5V</text>
<text x="51.7" y="110.1">U15</text>
<text x="51.7" y="112.6">74HC374</text>
<text x="161" y="110.1">U16</text>
<text x="161" y="112.6">74HC374</text>
<text x="234.6" y="110.1">U17</text>
<text x="234.6" y="112.6">74HC240</text>
<text x="42.4" y="117.7">D0</text>
<text x="50.4" y="118.6" transform="rotate(-90 50.4 118.6)">VCC</text>
<text x="53.9" y="117.7">O0</text>
<text x="65.7" y="114.7">D4</text>
<text x="69.9" y="114.7">1N4148</text>
<text x="78.9" y="119.2">D5</text>
<text x="85.6" y="119.2">1N4148</text>
<text x="151.6" y="117.7">D0</text>
<text x="159.6" y="118.6" transform="rotate(-90 159.6 118.6)">VCC</text>
<text x="163.1" y="117.7">O0</text>
<text x="225.8" y="117.7">I0a</text>
<text x="233.3" y="119.1" transform="rotate(-90 233.3 119.1)">VCC</text>
<text x="235.1" y="117.7">O0a</text>
<text x="42.4" y="120.2">D1</text>
<text x="42.4" y="122.8">D2</text>
<text x="42.4" y="125.3">D3</text>
<text x="53.9" y="120.2">O1</text>
<text x="53.9" y="122.8">O2</text>
<text x="53.9" y="125.3">O3</text>
<text x="63.7" y="121.5">D6</text>
<text x="70.4" y="121.5">1N4148</text>
<text x="78.9" y="124.1">D7</text>
<text x="85.6" y="124.1">1N4148</text>
<text x="151.6" y="120.2">D1</text>
<text x="151.6" y="122.8">D2</text>
<text x="151.6" y="125.3">D3</text>
<text x="163.1" y="120.2">O1</text>
<text x="163.1" y="122.8">O2</text>
<text x="163.1" y="125.3">O3</text>
<text x="225.8" y="120.2">I1a</text>
<text x="225.8" y="122.8">I2a</text>
<text x="225.8" y="125.3">I3a</text>
<text x="235.1" y="125.3">O3a</text>
<text x="235.1" y="122.8">O2a</text>
<text x="235.1" y="120.2">O1a</text>
<text x="42.4" y="127.9">D4</text>
<text x="42.4" y="130.4">D5</text>
<text x="53.9" y="127.9">O4</text>
<text x="53.9" y="130.4">O5</text>
<text x="62.9" y="131.7">R8</text>
<text x="62.9" y="126.6">R5</text>
<text x="70.6" y="131.7">330R</text>
<text x="70.6" y="126.6">330R</text>
<text x="78.2" y="129.1">R7</text>
<text x="85.8" y="129.1">330R</text>
<text x="151.6" y="127.9">D4</text>
<text x="151.6" y="130.4">D5</text>
<text x="163.1" y="127.9">O4</text>
<text x="163.1" y="130.4">O5</text>
<text x="225.8" y="127.9">I0b</text>
<text x="225.8" y="130.4">I1b</text>
<text x="235.1" y="130.4">O1b</text>
<text x="235.1" y="127.9">O0b</text>
<text x="42.4" y="132.9">D6</text>
<text x="42.4" y="135.5">D7</text>
<text x="53.9" y="132.9">O6</text>
<text x="53.9" y="135.5">O7</text>
<text x="78.2" y="134.2">R6</text>
<text x="85.8" y="134.2">330R</text>
<text x="151.6" y="132.9">D6</text>
<text x="151.6" y="135.5">D7</text>
<text x="163.1" y="132.9">O6</text>
<text x="163.1" y="135.5">O7</text>
<text x="225.8" y="132.9">I2b</text>
<text x="225.8" y="135.5">I3b</text>
<text x="235.1" y="135.5">O3b</text>
<text x="235.1" y="132.9">O2b</text>
<text x="42.4" y="143.1">OE</text>
<text x="42.4" y="140.6">Cp</text>
<text x="151.6" y="143.1">OE</text>
<text x="151.6" y="140.6">Cp</text>
<text x="225.8" y="140.6">OEa</text>
<text x="225.8" y="143.1">OEb</text>
<text x="233.3" y="143.8" transform="rotate(-90 233.3 143.8)">GND</text>
<text x="34.8" y="146.9">GND</text>
<text x="50.4" y="144.3" transform="rotate(-90 50.4 144.3)">GND</text>
<text x="144" y="146.9">GND</text>
<text x="159.6" y="144.3" transform="rotate(-90 159.6 144.3)">GND</text>
<text x="47.5" y="154.5">GND</text>
<text x="156.7" y="154.5">GND</text>
<text x="230.4" y="154.5">GND</text>
<text x="45.5" y="164.9">+5V</text>
<text x="73.4" y="164.9">+5V</text>
<text x="18.8" y="168.8">+5V</text>
<text x="22.5" y="178.8" transform="rotate(-90 22.5 178.8)">VCC</text>
<text x="49.1" y="177.6" transform="rotate(-90 49.1 177.6)">VCC</text>
<text x="54.6" y="179.9">U12E</text>
<text x="77.1" y="177.6" transform="rotate(-90 77.1 177.6)">VCC</text>
<text x="82.6" y="179.9">U13C</text>
<text x="27.9" y="181.2">U11C</text>
<text x="27.9" y="183.7">74HC74</text>
<text x="54.6" y="182.5">74HC00</text>
<text x="82.6" y="182.5">74HC139</text>
<text x="22.5" y="188.2" transform="rotate(-90 22.5 188.2)">GND</text>
<text x="49.1" y="186.9" transform="rotate(-90 49.1 186.9)">GND</text>
<text x="77.1" y="186.9" transform="rotate(-90 77.1 186.9)">GND</text>
<text x="19.6" y="196.4">GND</text>
<text x="46.2" y="197.7">GND</text>
<text x="74.2" y="197.7">GND</text>
</g>
<g font-size="1.8" fill="#a90000">
<text x="46.7" y="20.4" transform="rotate(-90 46.7 20.4)">14</text>
<text x="55.2" y="22.6">3</text>
<text x="37.4" y="25.1">9</text>
<text x="55.2" y="25.1">4</text>
<text x="55.2" y="27.7">5</text>
<text x="37.4" y="30.2">1</text>
<text x="37.4" y="32.8">2</text>
<text x="54.6" y="32.8">10</text>
<text x="54.6" y="35.3">11</text>
<text x="55.2" y="30.2">6</text>
<text x="86.9" y="35.3">2</text>
<text x="93.7" y="32.5" transform="rotate(-90 93.7 32.5)">4</text>
<text x="99.6" y="35.3">5</text>
<text x="37.4" y="37.8">8</text>
<text x="54.6" y="37.8">12</text>
<text x="54.6" y="40.4">13</text>
<text x="86.9" y="37.8">3</text>
<text x="99.6" y="40.4">6</text>
<text x="128.2" y="37.8">1</text>
<text x="139.6" y="40.4">3</text>
<text x="46.7" y="45.2" transform="rotate(-90 46.7 45.2)">7</text>
<text x="93.7" y="45.2" transform="rotate(-90 93.7 45.2)">1</text>
<text x="128.2" y="42.9">2</text>
<text x="169.5" y="45.5">3</text>
<text x="189.8" y="45.5">4</text>
<text x="128.2" y="51.8">4</text>
<text x="169.5" y="53.1">1</text>
<text x="169.5" y="48">2</text>
<text x="189.8" y="48">5</text>
<text x="189.8" y="50.5">6</text>
<text x="189.8" y="53.1">7</text>
<text x="93.7" y="58.5" transform="rotate(-90 93.7 58.5)">10</text>
<text x="128.2" y="56.9">5</text>
<text x="139.6" y="54.4">6</text>
<text x="86.3" y="63.2">11</text>
<text x="86.3" y="60.7">12</text>
<text x="99.6" y="65.8">8</text>
<text x="99.6" y="60.7">9</text>
<text x="128.2" y="65.8">9</text>
<text x="232.4" y="64.5">13</text>
<text x="243.6" y="61" transform="rotate(-90 243.6 61)">16</text>
<text x="253.3" y="64.5">4</text>
<text x="273" y="64.5">5</text>
<text x="273" y="62">6</text>
<text x="93.7" y="71.2" transform="rotate(-90 93.7 71.2)">13</text>
<text x="127.6" y="70.9">10</text>
<text x="139.6" y="68.3">8</text>
<text x="168.9" y="68.3">13</text>
<text x="168.9" y="70.9">14</text>
<text x="189.2" y="70.9">11</text>
<text x="189.2" y="68.3">12</text>
<text x="233" y="69.6">1</text>
<text x="253.3" y="67.1">5</text>
<text x="253.3" y="69.6">6</text>
<text x="273" y="69.6">3</text>
<text x="273" y="67.1">4</text>
<text x="168.9" y="75.9">15</text>
<text x="189.2" y="73.4">10</text>
<text x="189.8" y="75.9">9</text>
<text x="233" y="72.1">2</text>
<text x="233" y="74.7">3</text>
<text x="252.7" y="77.2">10</text>
<text x="253.3" y="72.1">7</text>
<text x="253.3" y="74.7">9</text>
<text x="273" y="74.7">1</text>
<text x="273" y="72.1">2</text>
<text x="127.6" y="79.8">12</text>
<text x="139" y="82.3">11</text>
<text x="232.4" y="79.8">14</text>
<text x="252.7" y="79.8">11</text>
<text x="252.7" y="82.3">12</text>
<text x="127.6" y="84.8">13</text>
<text x="232.4" y="84.8">15</text>
<text x="267.3" y="86.1">1</text>
<text x="243.6" y="90.9" transform="rotate(-90 243.6 90.9)">8</text>
<text x="267.3" y="91.2">2</text>
<text x="49.3" y="113.1" transform="rotate(-90 49.3 113.1)">20</text>
<text x="158.5" y="113.1" transform="rotate(-90 158.5 113.1)">20</text>
<text x="232.2" y="113.1" transform="rotate(-90 232.2 113.1)">20</text>
<text x="38.7" y="116.6">3</text>
<text x="38.7" y="119.1">4</text>
<text x="59" y="116.6">2</text>
<text x="59" y="119.1">5</text>
<text x="147.9" y="116.6">3</text>
<text x="147.9" y="119.1">4</text>
<text x="168.2" y="116.6">2</text>
<text x="168.2" y="119.1">5</text>
<text x="221.5" y="116.6">2</text>
<text x="221.5" y="119.1">4</text>
<text x="241.3" y="119.1">16</text>
<text x="241.3" y="116.6">18</text>
<text x="38.7" y="121.7">7</text>
<text x="38.7" y="124.2">8</text>
<text x="59" y="121.7">6</text>
<text x="59" y="124.2">9</text>
<text x="147.9" y="121.7">7</text>
<text x="147.9" y="124.2">8</text>
<text x="168.2" y="121.7">6</text>
<text x="168.2" y="124.2">9</text>
<text x="221.5" y="121.7">6</text>
<text x="221.5" y="124.2">8</text>
<text x="241.3" y="124.2">12</text>
<text x="241.3" y="121.7">14</text>
<text x="38.1" y="126.7">13</text>
<text x="38.1" y="129.3">14</text>
<text x="38.1" y="131.8">17</text>
<text x="58.4" y="126.7">12</text>
<text x="58.4" y="129.3">15</text>
<text x="58.4" y="131.8">16</text>
<text x="147.3" y="126.7">13</text>
<text x="147.3" y="129.3">14</text>
<text x="147.3" y="131.8">17</text>
<text x="167.6" y="126.7">12</text>
<text x="167.6" y="129.3">15</text>
<text x="167.6" y="131.8">16</text>
<text x="220.9" y="126.7">11</text>
<text x="220.9" y="129.3">13</text>
<text x="220.9" y="131.8">15</text>
<text x="241.9" y="131.8">5</text>
<text x="241.9" y="129.3">7</text>
<text x="241.9" y="126.7">9</text>
<text x="38.1" y="134.4">18</text>
<text x="58.4" y="134.4">19</text>
<text x="147.3" y="134.4">18</text>
<text x="167.6" y="134.4">19</text>
<text x="220.9" y="134.4">17</text>
<text x="241.9" y="134.4">3</text>
<text x="38.1" y="139.4">11</text>
<text x="38.7" y="142">1</text>
<text x="147.3" y="139.4">11</text>
<text x="147.9" y="142">1</text>
<text x="220.9" y="142">19</text>
<text x="221.5" y="139.4">1</text>
<text x="49.3" y="148.6" transform="rotate(-90 49.3 148.6)">10</text>
<text x="158.5" y="148.6" transform="rotate(-90 158.5 148.6)">10</text>
<text x="232.2" y="148.6" transform="rotate(-90 232.2 148.6)">10</text>
<text x="48" y="171.5" transform="rotate(-90 48 171.5)">14</text>
<text x="75.9" y="171.5" transform="rotate(-90 75.9 171.5)">16</text>
<text x="21.3" y="174" transform="rotate(-90 21.3 174)">14</text>
<text x="21.3" y="191.2" transform="rotate(-90 21.3 191.2)">7</text>
<text x="48" y="191.2" transform="rotate(-90 48 191.2)">7</text>
<text x="75.9" y="191.2" transform="rotate(-90 75.9 191.2)">8</text>
</g>
<g font-size="1.8" fill="#0000c2">
<text x="177.8" y="176.4">Note:</text>
<text x="177.8" y="178.4">There</text>
<text x="183.9" y="176.4">This</text>
<text x="184.1" y="178.4">may</text>
<text x="188.8" y="176.4">schematic</text>
<text x="189" y="178.4">be</text>
<text x="192.4" y="178.4">errors.</text>
<text x="199.6" y="176.4">was</text>
<text x="199.8" y="178.4">Use</text>
<text x="204.3" y="176.4">produced</text>
<text x="204.5" y="178.4">at</text>
<text x="207.5" y="178.4">your</text>
<text x="212.7" y="178.4">own</text>
<text x="214.1" y="176.4">by</text>
<text x="217.4" y="176.4">examination</text>
<text x="217.5" y="178.4">risk.</text>
<text x="230.1" y="176.4">of</text>
<text x="233.1" y="176.4">the</text>
<text x="237.3" y="176.4">circuit</text>
<text x="244.5" y="176.4">board.</text>
<text x="177.8" y="180.5">Drawn</text>
<text x="184.7" y="180.5">by</text>
<text x="187.9" y="180.5">Christopher</text>
<text x="200" y="180.5">MacDonald.</text>
<text x="212" y="180.5">chesscomputer6502@gmail.com</text>
<text x="207" y="193.9">2025-09-03</text>
<text x="271.3" y="194.2">1.0.3</text>
</g>
</svg>
